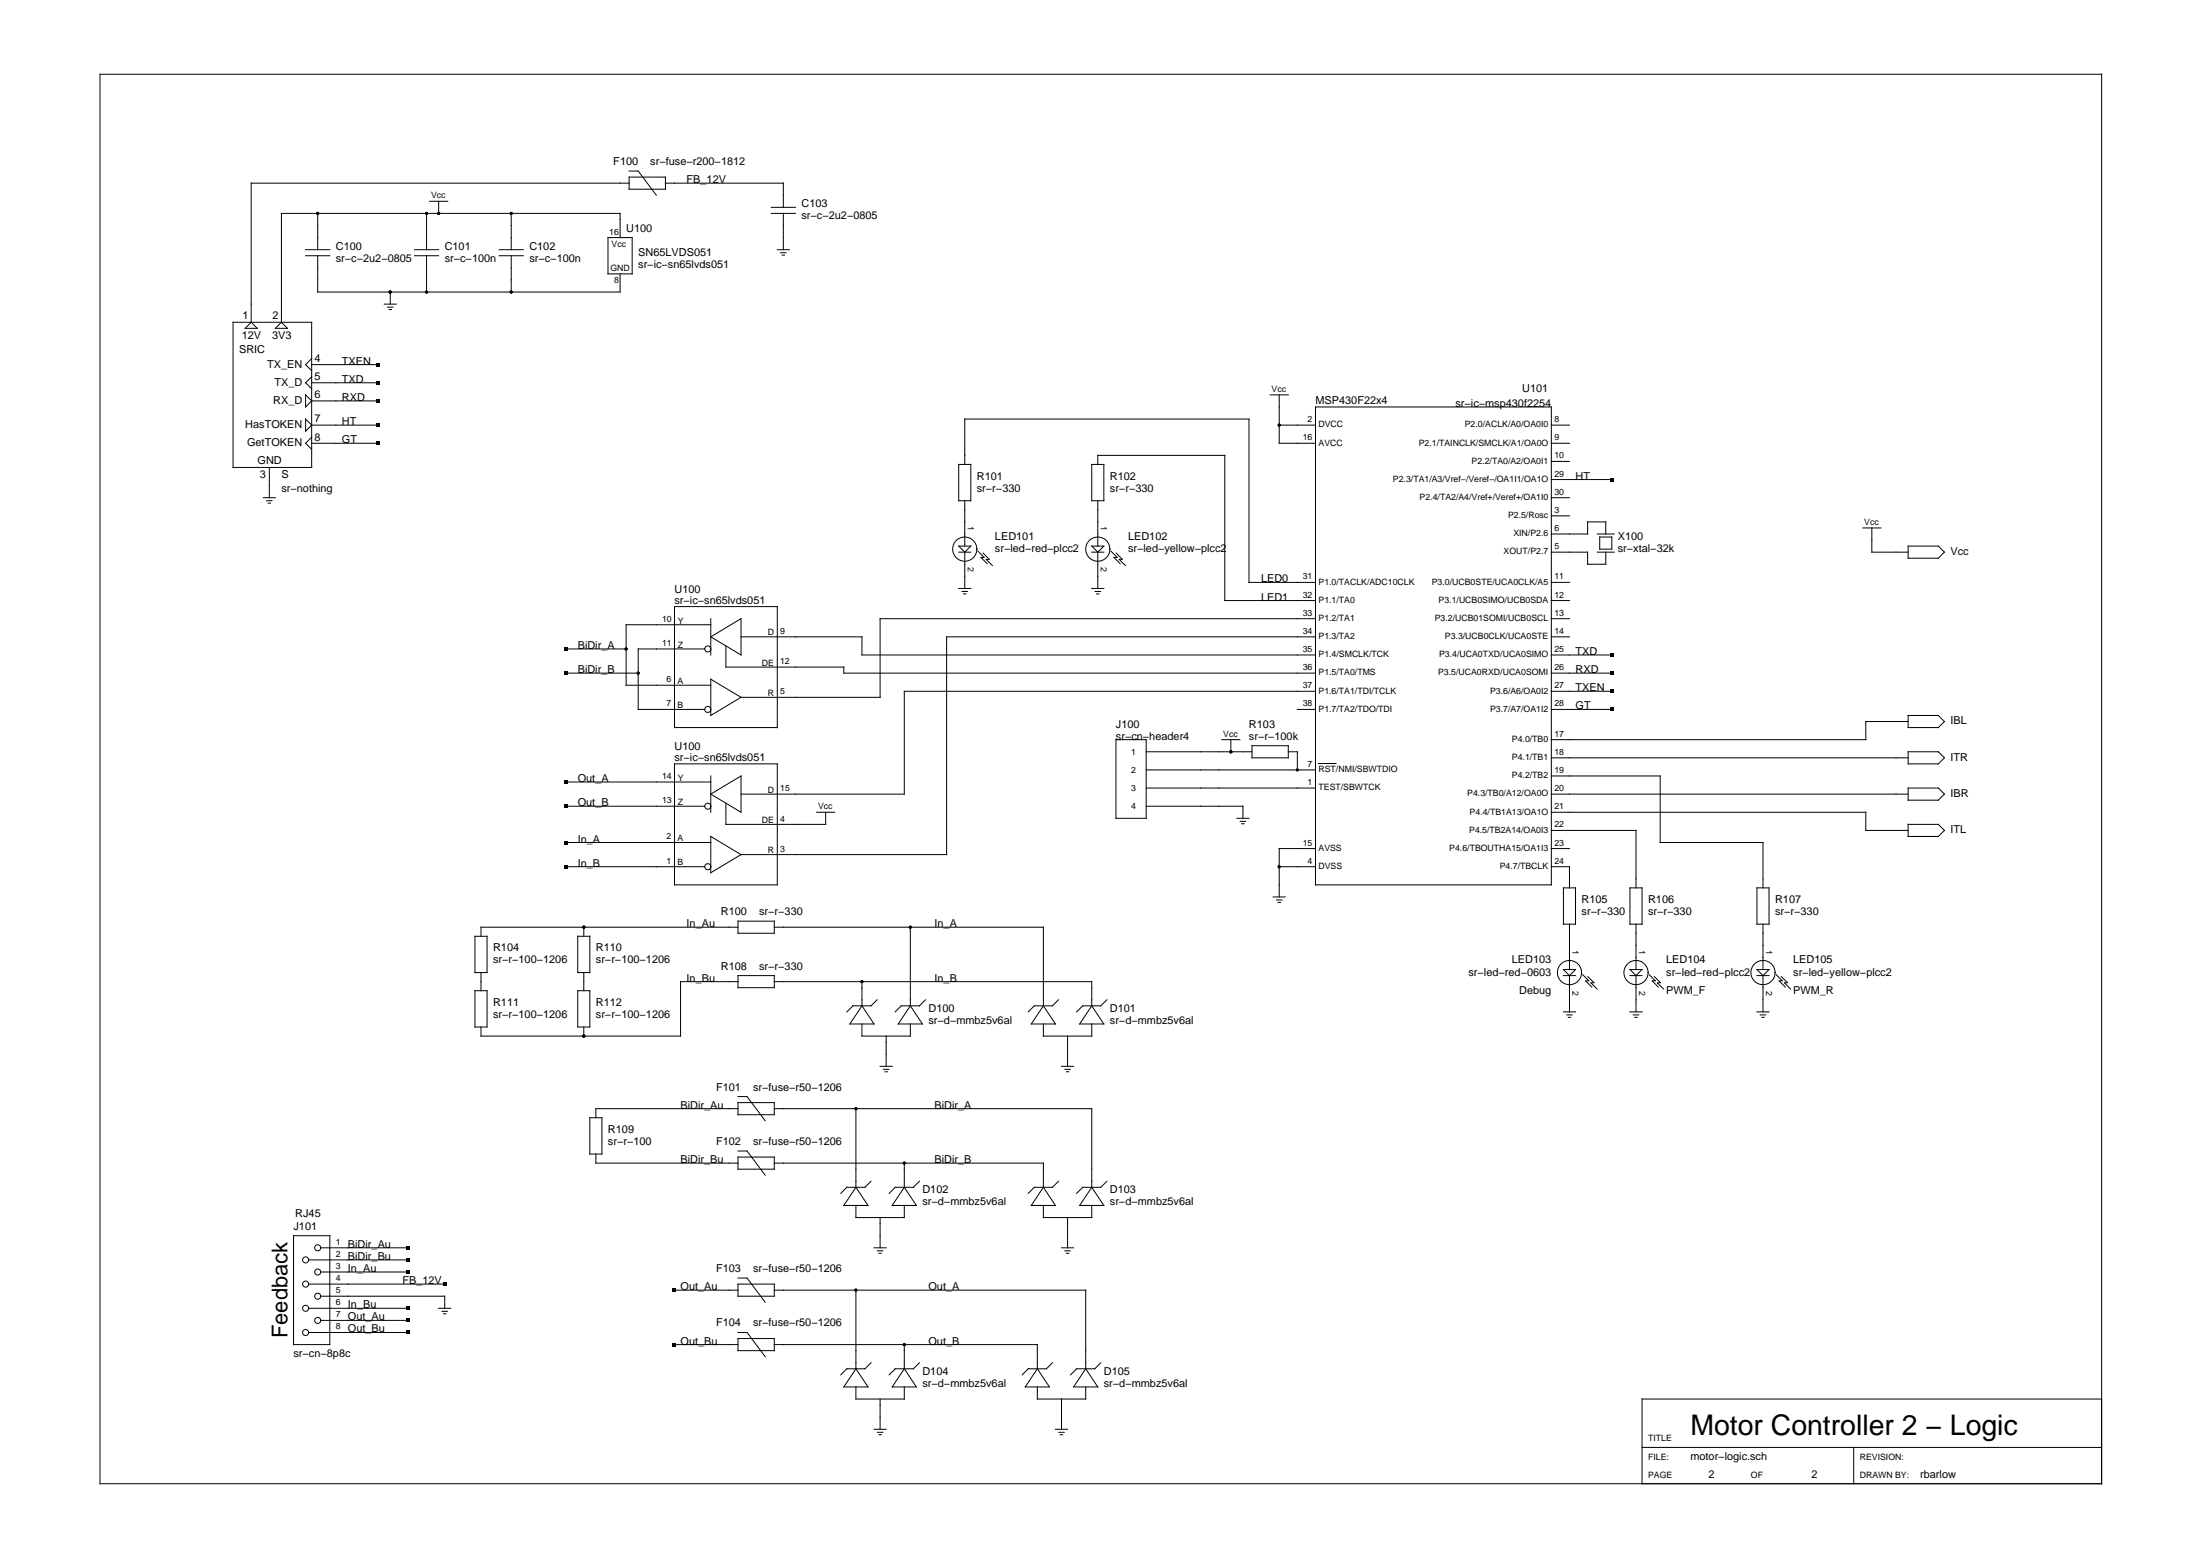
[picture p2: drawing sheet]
<svg xmlns="http://www.w3.org/2000/svg" width="297mm" height="210mm" viewBox="0 0 297 210" stroke-linecap="round" stroke-linejoin="round" font-family="sans-serif">
<g fill="none" stroke="#000" stroke-width=".13">
<path d="M13.5 10h269.9v190h-269.9zM41.2 33.7h3.3M41.2 34.5h3.3M42.8 34.5v4.9h40.8v-2.5M42.8 28.8v4.9M52.6 39.4v1.6M55.9 33.7h3.3M55.9 34.5h3.3M57.5 28.8v4.9M57.5 34.5v4.9M57.9 27.1h2.5M59.2 27.1v1.7"/>
<path d="M67.3 33.7h3.3M67.3 34.5h3.3M68.9 28.8v4.9M68.9 34.5v4.9M82 32h3.3v4.9h-3.3zM83.6 32v-3.2h-45.6v14.6M84.8 24.7h-50.9v18.7M84.8 23.9h4.9v1.6h-4.9zM84.8 23.1h1.3l2.4 3.2M89.7 24.7h15.9v3.3M104 28.8h3.3M104 28h3.3"/>
<path d="M104.8 33.7h1.7M105.3 34.1h.7M105.5 34.4h.3M105.6 28.8v4.9M31.4 43.4h10.6v19.6h-10.6zM33.9 43.4l.8 .9h-1.6zM38 43.4l.8 .9h-1.7zM41.2 56.5l.8 .8-.8 .8zM41.2 53.2l.8 .8-.8 .9zM42 59.8h9M42 57.3h9M42 49.2h9"/>
<path d="M42 51.6h9M42 54h9M42 58.9l-.8 .9 .8 .8M42 48.3l-.8 .9 .8 .8M42 50.8l-.8 .8 .8 .8M51.8 41h1.6M52.3 41.4h.7M52.5 41.7h.3M171.3 53.2h2.4M172.5 53.2v6.6h4.9M172.5 57.3h4.9M177.4 54.9h31.8v64.4h-31.8z"/>
<path d="M209.2 59.8h2.5M209.2 57.3h2.5M35.5 67.1h1.6M36 67.5h.7M36.2 67.8h.3M36.3 63v4.1M129.3 74.4h1.6M129.3 62.6h1.6v4.9h-1.6zM129.3 73.6h1.6l-.8 .8zM129.3 79.3h1.6M129.7 79.7h.8M130.1 62.6v-6.1h38.3v22h9"/>
<path d="M130.1 67.5v6.1M130.1 74.4v4.9M131.9 74.3l.8 .8-.4 .1 .8 .8M132.6 74.6l.8 .8h-.4l.8 .8M147.2 74.4h1.7M147.2 62.6h1.7v4.9h-1.7zM147.2 73.6h1.7l-.9 .8zM147.2 79.3h1.7M147.7 79.7h.7M148 62.6v-1.2h17.2v19.6h12.2M148 67.5v6.1M148 74.4v4.9"/>
<path d="M149.8 74.3l.8 .8-.4 .1 .9 .8M150.5 74.6l.8 .8h-.4l.9 .8M209.2 78.5h2.5M209.2 74.4h4.9v1.7h2.4v-1.7M209.2 72h4.9v-1.6h2.4v1.6M209.2 69.5h2.5M209.2 67.1h2.5M209.2 64.7h8.2M209.2 62.2h2.5M215.4 74.4h2.3M215.4 72h2.3M215.7 72.4h1.7v1.6h-1.7z"/>
<path d="M251.2 71.2h2.5M252.4 71.2v3.2h4.9M257.3 73.6h4.1l.8 .8-.8 .9h-4.1zM76.3 90.7h9.8M76.3 87.5h8.1M91 81.8h13.8v16.3h-13.8zM95 87.5h-8.9v8.1h8.9M95.9 85.9l4-2.5v4.9zM95.9 83.4v4.9M95.9 91.6l4 2.4-4 2.5zM95.9 84.2h-11.5v8.2h11.5M97.9 87.1v2.8h15.9v.8h63.6"/>
<path d="M99.9 85.9h16.3v2.4h61.2M129.9 80.1h.4M147.9 80.1h.3M150.5 99.7h4.1v10.6h-4.1zM164.8 99.7h2.4M166 99.7v1.6M175 95.6h2.4M177.4 83.4h-58.7v10.6h-18.8M177.4 85.9h-49.7v29.3h-27.8M177.4 93.2h-55.5v13.9h-22M209.2 81h2.5M209.2 83.4h2.5"/>
<path d="M209.2 85.9h2.5M209.2 88.3h8.2M209.2 90.7h8.2M209.2 93.2h8.2M209.2 95.6h8.2M257.3 97.3h-5.7v2.4h-42.4M257.3 96.5h4.1l.8 .8-.8 .8h-4.1zM76.3 116.8h18.7M76.3 108.7h18.7M76.3 113.6h19.6M76.3 105.4h19.6M91 103h13.8v16.3h-13.8z"/>
<path d="M95.9 107.1l4-2.5v4.9zM95.9 104.6v4.9M95.9 112.8l4 2.4-4 2.5zM97.9 108.3v2.8h13.4v-1.6M110.1 109.5h2.5M154.6 106.2h22.8M154.6 103.8h22.8M154.6 101.3h14.2M154.6 108.7h13v1.6M166.8 110.3h1.6M167.3 110.7h.7M167.5 111.1h.3"/>
<path d="M168.8 100.5h4.9v1.7h-4.9zM172.5 116.8h4.9M173.7 101.3h1.3v2.5M177.4 114.4h-4.9v6.5M177.8 102.9h2.4M209.2 116.8h2.5v2.9M209.2 114.4h2.5M209.2 107.1h48.1M209.2 104.6h14.7v9h13.9v6.1M209.2 102.2h48.1M209.2 112h11.4v7.7M209.2 109.5h42.4v2.5h5.7"/>
<path d="M210.8 119.7h1.7v4.9h-1.7zM219.8 119.7h1.6v4.9h-1.6zM236.9 119.7h1.7v4.9h-1.7zM257.3 106.2h4.1l.8 .9-.8 .8h-4.1zM257.3 101.3h4.1l.8 .9-.8 .8h-4.1zM257.3 111.1h4.1l.8 .9-.8 .8h-4.1zM64 126.2h1.7v4.9h-1.7zM64 133.6h1.7v4.9h-1.7zM64.9 131.1v2.5M77.9 126.2h1.6v4.9h-1.6zM77.9 133.6h1.6v4.9h-1.6zM78.7 125v1.2"/>
<path d="M78.7 131.1v2.5M78.7 138.5v1.2M99.5 131.5h4.9v1.7h-4.9zM99.5 124.2h4.9v1.6h-4.9zM99.5 125h-34.6v1.2M99.5 132.3h-7.7v7.4h-26.9v-1.2M104.4 132.3h42.8v3.3M104.4 125h36.3v10.6M116.2 135.6l1.7 2.4h-3.3zM116.2 132.3v3.3M116.2 138v1.7h6.6v-1.7M118.3 134.8l-.8 .8h-2.5l-.8 .8"/>
<path d="M119.5 139.7v4.1M122.8 135.6l1.6 2.4h-3.3zM122.8 125v10.6M124.8 134.8l-.8 .8h-2.5l-.8 .8M140.7 138v1.7h6.5v-1.7M140.7 135.6l1.6 2.4h-3.2zM142.7 134.8l-.8 .8h-2.4l-.8 .8M144 139.7v4.1M147.2 135.6l1.7 2.4h-3.3zM149.3 134.8l-.8 .8h-2.5l-.8 .8M171.7 120.9h1.6M172.1 121.3h.8"/>
<path d="M172.3 121.7h.4M210.8 130.7h1.7l-.8 .8zM210.8 131.5h1.7M210.8 136.4h1.7M211.3 136.8h.7M211.5 137.1h.3M211.7 124.6v6.1M211.7 131.5v4.9M213.4 131.4l.8 .8h-.4l.9 .9M214.1 131.7l.9 .8h-.4l.8 .8M219.8 130.7h1.6l-.8 .8zM219.8 131.5h1.6"/>
<path d="M219.8 136.4h1.6M220.3 136.8h.7M220.5 137.1h.3M220.6 124.6v6.1M220.6 131.5v4.9M222.4 131.4l.8 .8h-.4l.8 .9M223.1 131.7l.8 .8h-.4l.9 .8M236.9 130.7h1.7l-.8 .8zM236.9 131.5h1.7M236.9 136.4h1.7M237.4 136.8h.7M237.6 137.1h.3"/>
<path d="M237.8 124.6v6.1M237.8 131.5v4.9M239.5 131.4l.8 .8h-.4l.9 .9M240.2 131.7l.8 .8h-.4l.9 .8M79.5 150.7h1.7v4.9h-1.7zM80.4 155.6v1.2h19.1M99.5 149.5h-19.1v1.2M99.5 148.6h4.9v1.7h-4.9zM99.5 156h4.9v1.6h-4.9zM99.5 147.8h1.2l2.5 3.3M99.5 155.2h1.2l2.5 3.2M104.4 149.5h42.8v10.6"/>
<path d="M104.4 156.8h36.3v3.3M115.4 149.5v10.6M117.5 159.2l-.9 .9h-2.4l-.8 .8M118.7 143.8h1.6M119.1 144.2h.8M119.3 144.5h.4M121.9 156.8v3.3M124 159.2l-.8 .9h-2.5l-.8 .8M142.7 159.2l-.8 .9h-2.4l-.8 .8M143.2 143.8h1.6M143.6 144.2h.7M143.8 144.5h.3"/>
<path d="M149.3 159.2l-.8 .9h-2.5l-.8 .8M39.6 166.6h4.9v14.7h-4.9zM41.6 169.9h13.5M41.6 173.1h18.4M41.6 176.4h13.5M41.6 179.6h13.5M43.3 168.2h11.8M43.3 171.5h11.8M43.3 174.7h16.7v1.7M43.3 178h11.8M59.2 176.4h1.6M59.6 176.8h.7"/>
<path d="M59.8 177.1h.3M91 173.9h8.5M99.5 173.1h4.9v1.6h-4.9zM99.5 179.6h1.2l2.5 3.3M99.5 172.3h1.2l2.5 3.3M104.4 173.9h42v10.6M115.4 162.5v1.6h6.5v-1.6M115.4 160.1l1.7 2.4h-3.3zM115.4 173.9v10.6M117.9 168.2h1.6M118.3 168.6h.8M118.5 169h.4"/>
<path d="M118.7 164.1v4.1M121.9 160.1l1.7 2.4h-3.3zM140.7 162.5v1.6h6.5v-1.6M140.7 160.1l1.6 2.4h-3.2zM143.2 168.2h1.6M143.6 168.6h.7M143.8 169h.3M144 164.1v4.1M147.2 160.1l1.7 2.4h-3.3zM91 181.3h8.5M99.5 180.5h4.9v1.6h-4.9zM104.4 181.3h35.5v3.2"/>
<path d="M115.4 187v1.6h6.5v-1.6M115.4 184.5l1.7 2.5h-3.3zM117.5 183.7l-.9 .8h-2.4l-.8 .8M117.9 192.7h1.6M118.3 193.1h.8M118.5 193.4h.4M118.7 188.6v4.1M121.9 181.3v3.2M121.9 184.5l1.7 2.5h-3.3zM124 183.7l-.8 .8h-2.5l-.8 .8M139.9 184.5l1.6 2.5h-3.2zM139.9 187v1.6h6.5v-1.6"/>
<path d="M141.9 183.7l-.8 .8h-2.4l-.8 .8M142.3 192.7h1.7M142.8 193.1h.7M143 193.4h.3M143.2 188.6v4.1M146.4 184.5l1.6 2.5h-3.2zM148.5 183.7l-.9 .8h-2.4l-.8 .8M221.4 195.1h62M250 195.1v4.9M283.4 188.6h-62v11.4"/>
<circle cx="130.1" cy="74" r="1.63"/>
<circle cx="148" cy="74" r="1.63"/>
<circle cx="95.4" cy="87.5" r=".41"/>
<circle cx="95.4" cy="95.6" r=".41"/>
<circle cx="95.4" cy="116.8" r=".41"/>
<circle cx="95.4" cy="108.7" r=".41"/>
<circle cx="211.7" cy="131.1" r="1.63"/>
<circle cx="220.6" cy="131.1" r="1.63"/>
<circle cx="237.8" cy="131.1" r="1.63"/>
<circle cx="41.2" cy="176.4" r=".41"/>
<circle cx="41.2" cy="169.9" r=".41"/>
<circle cx="41.2" cy="173.1" r=".41"/>
<circle cx="41.2" cy="179.6" r=".41"/>
<circle cx="42.8" cy="178" r=".41"/>
<circle cx="42.8" cy="174.7" r=".41"/>
<circle cx="42.8" cy="171.5" r=".41"/>
<circle cx="42.8" cy="168.2" r=".41"/>
</g>
<g fill="#000">
<path d="M50.8 51.4h.4v.4h-.4zM50.8 53.8h.4v.5h-.4zM50.8 48.9h.4v.5h-.4zM50.8 57.1h.4v.5h-.4zM50.8 59.5h.4v.5h-.4zM217.1 64.4h.5v.5h-.5zM76 87.2h.5v.5h-.5zM76 90.5h.5v.5h-.5zM217.1 90.5h.5v.5h-.5zM217.1 88.1h.5v.4h-.5zM217.1 92.9h.5v.5h-.5zM217.1 95.4h.5v.5h-.5z"/>
<path d="M76 105.2h.5v.5h-.5zM76 108.4h.5v.5h-.5zM76 113.3h.5v.5h-.5zM76 116.6h.5v.5h-.5zM54.8 168h.5v.5h-.5zM54.8 169.6h.5v.5h-.5zM54.8 171.2h.5v.5h-.5zM54.8 176.1h.5v.5h-.5zM54.8 177.8h.5v.5h-.5zM54.8 179.4h.5v.5h-.5zM59.7 172.9h.5v.5h-.5zM90.7 173.7h.5v.5h-.5z"/>
<path d="M90.7 181h.5v.5h-.5z"/>
<circle cx="42.8" cy="28.8" r=".2"/>
<circle cx="52.6" cy="39.4" r=".2"/>
<circle cx="57.5" cy="39.4" r=".2"/>
<circle cx="57.5" cy="28.8" r=".2"/>
<circle cx="59.2" cy="28.8" r=".2"/>
<circle cx="68.9" cy="39.4" r=".2"/>
<circle cx="68.9" cy="28.8" r=".2"/>
<circle cx="172.5" cy="57.3" r=".2"/>
<circle cx="84.4" cy="87.5" r=".2"/>
<circle cx="86.1" cy="90.7" r=".2"/>
<circle cx="166" cy="101.3" r=".2"/>
<circle cx="172.5" cy="116.8" r=".2"/>
<circle cx="175" cy="103.8" r=".2"/>
<circle cx="78.7" cy="125" r=".2"/>
<circle cx="78.7" cy="139.7" r=".2"/>
<circle cx="116.2" cy="132.3" r=".2"/>
<circle cx="122.8" cy="125" r=".2"/>
<circle cx="115.4" cy="149.5" r=".2"/>
<circle cx="122" cy="156.8" r=".2"/>
<circle cx="115.4" cy="173.9" r=".2"/>
<circle cx="122" cy="181.3" r=".2"/>
</g>
<text font-size="3.8" x="228" y="193.5">Motor Controller 2 − Logic</text>
<text font-size="2.9" x="38.8" y="180.4" transform="rotate(-90 38.8 180.4)">Feedback</text>
<g font-size="1.5">
<text x="82.7" y="22.2">F100</text>
<text x="87.7" y="22.2">sr−fuse−r200−1812</text>
<text x="92.6" y="24.7">FB_12V</text>
<text x="108.1" y="28">C103</text>
<text x="108.1" y="29.6">sr−c−2u2−0805</text>
<text x="45.3" y="33.7">C100</text>
<text x="45.3" y="35.3">sr−c−2u2−0805</text>
<text x="60" y="33.7">C101</text>
<text x="60" y="35.3">sr−c−100n</text>
<text x="71.4" y="33.7">C102</text>
<text x="71.4" y="35.3">sr−c−100n</text>
<text x="84.4" y="31.2">U100</text>
<text x="86.1" y="34.5">SN65LVDS051</text>
<text x="86.1" y="36.1">sr−ic−sn65lvds051</text>
<text x="32.2" y="47.5">SRIC</text>
<text x="32.6" y="45.8">12V</text>
<text x="32.7" y="43">1</text>
<text x="36.7" y="45.8">3V3</text>
<text x="36.8" y="43">2</text>
<text x="36" y="49.6">TX_EN</text>
<text x="37" y="52">TX_D</text>
<text x="42.4" y="51.2">5</text>
<text x="42.4" y="53.7">6</text>
<text x="42.4" y="48.8">4</text>
<text x="46.1" y="51.6">TXD</text>
<text x="46.1" y="49.2">TXEN</text>
<text x="205.3" y="52.8">U101</text>
<text x="33.1" y="57.7">HasTOKEN</text>
<text x="36.8" y="54.5">RX_D</text>
<text x="42.4" y="59.4">8</text>
<text x="42.4" y="56.9">7</text>
<text x="46.1" y="54">RXD</text>
<text x="46.1" y="57.3">HT</text>
<text x="46.1" y="59.8">GT</text>
<text x="177.4" y="54.5">MSP430F22x4</text>
<text x="196.3" y="54.9">sr−ic−msp430f2254</text>
<text x="33.3" y="60.2">GetTOKEN</text>
<text x="34.7" y="62.6">GND</text>
<text x="35.1" y="64.5">3</text>
<text x="38" y="64.5">S</text>
<text x="131.7" y="64.7">R101</text>
<text x="149.7" y="64.7">R102</text>
<text x="212.5" y="64.7">HT</text>
<text x="38" y="66.3">sr−nothing</text>
<text x="131.7" y="66.3">sr−r−330</text>
<text x="149.7" y="66.3">sr−r−330</text>
<text x="134.2" y="72.8">LED101</text>
<text x="134.2" y="74.4">sr−led−red−plcc2</text>
<text x="152.1" y="72.8">LED102</text>
<text x="152.1" y="74.4">sr−led−yellow−plcc2</text>
<text x="218.2" y="72.8">X100</text>
<text x="218.2" y="74.4">sr−xtal−32k</text>
<text x="263" y="74.8">Vcc</text>
<text x="91" y="79.9">U100</text>
<text x="91" y="81.4">sr−ic−sn65lvds051</text>
<text x="170.1" y="78.5">LED0</text>
<text x="170.1" y="81">LED1</text>
<text x="77.9" y="87.5">BiDir_A</text>
<text x="212.5" y="88.3">TXD</text>
<text x="77.9" y="90.7">BiDir_B</text>
<text x="212.5" y="90.7">RXD</text>
<text x="212.5" y="93.2">TXEN</text>
<text x="212.5" y="95.6">GT</text>
<text x="91" y="101.1">U100</text>
<text x="150.5" y="98.1">J100</text>
<text x="150.5" y="99.7">sr−cn−header4</text>
<text x="168.4" y="98.1">R103</text>
<text x="168.4" y="99.7">sr−r−100k</text>
<text x="263" y="97.7">IBL</text>
<text x="77.9" y="105.4">Out_A</text>
<text x="91" y="102.6">sr−ic−sn65lvds051</text>
<text x="263" y="102.5">ITR</text>
<text x="263" y="107.4">IBR</text>
<text x="77.9" y="108.7">Out_B</text>
<text x="77.9" y="113.6">In_A</text>
<text x="263" y="112.3">ITL</text>
<text x="77.9" y="116.8">In_B</text>
<text x="92.6" y="125">In_Au</text>
<text x="97.2" y="123.4">R100</text>
<text x="102.4" y="123.4">sr−r−330</text>
<text x="126" y="125">In_A</text>
<text x="213.3" y="121.7">R105</text>
<text x="213.3" y="123.4">sr−r−330</text>
<text x="222.3" y="121.7">R106</text>
<text x="222.3" y="123.4">sr−r−330</text>
<text x="239.4" y="121.7">R107</text>
<text x="239.4" y="123.4">sr−r−330</text>
<text x="66.5" y="128.3">R104</text>
<text x="66.5" y="129.9">sr−r−100−1206</text>
<text x="80.4" y="128.3">R110</text>
<text x="80.4" y="129.9">sr−r−100−1206</text>
<text x="97.2" y="130.7">R108</text>
<text x="102.4" y="130.7">sr−r−330</text>
<text x="198" y="131.5">sr−led−red−0603</text>
<text x="203.9" y="129.9">LED103</text>
<text x="224.7" y="129.9">LED104</text>
<text x="224.7" y="131.5">sr−led−red−plcc2</text>
<text x="241.8" y="129.9">LED105</text>
<text x="241.8" y="131.5">sr−led−yellow−plcc2</text>
<text x="66.5" y="135.6">R111</text>
<text x="66.5" y="137.2">sr−r−100−1206</text>
<text x="80.4" y="135.6">R112</text>
<text x="80.4" y="137.2">sr−r−100−1206</text>
<text x="92.6" y="132.3">In_Bu</text>
<text x="125.2" y="136.4">D100</text>
<text x="126" y="132.3">In_B</text>
<text x="149.7" y="136.4">D101</text>
<text x="204.9" y="134">Debug</text>
<text x="224.7" y="134">PWM_F</text>
<text x="241.8" y="134">PWM_R</text>
<text x="125.2" y="138">sr−d−mmbz5v6al</text>
<text x="149.7" y="138">sr−d−mmbz5v6al</text>
<text x="91.8" y="149.5">BiDir_Au</text>
<text x="96.6" y="147">F101</text>
<text x="101.6" y="147">sr−fuse−r50−1206</text>
<text x="126" y="149.5">BiDir_A</text>
<text x="82" y="152.7">R109</text>
<text x="82" y="154.4">sr−r−100</text>
<text x="96.6" y="154.4">F102</text>
<text x="101.6" y="154.4">sr−fuse−r50−1206</text>
<text x="91.8" y="156.8">BiDir_Bu</text>
<text x="124.4" y="160.9">D102</text>
<text x="126" y="156.8">BiDir_B</text>
<text x="149.7" y="160.9">D103</text>
<text x="39.6" y="165.8">J101</text>
<text x="39.8" y="164">RJ45</text>
<text x="124.4" y="162.5">sr−d−mmbz5v6al</text>
<text x="149.7" y="162.5">sr−d−mmbz5v6al</text>
<text x="46.9" y="168.2">BiDir_Au</text>
<text x="46.9" y="169.9">BiDir_Bu</text>
<text x="46.9" y="171.5">In_Au</text>
<text x="54.3" y="173.1">FB_12V</text>
<text x="91.8" y="173.9">Out_Au</text>
<text x="96.6" y="171.5">F103</text>
<text x="101.6" y="171.5">sr−fuse−r50−1206</text>
<text x="125.2" y="173.9">Out_A</text>
<text x="46.9" y="176.4">In_Bu</text>
<text x="46.9" y="178">Out_Au</text>
<text x="46.9" y="179.6">Out_Bu</text>
<text x="96.6" y="178.8">F104</text>
<text x="101.6" y="178.8">sr−fuse−r50−1206</text>
<text x="39.6" y="182.9">sr−cn−8p8c</text>
<text x="91.8" y="181.3">Out_Bu</text>
<text x="124.4" y="185.3">D104</text>
<text x="125.2" y="181.3">Out_B</text>
<text x="148.9" y="185.3">D105</text>
<text x="124.4" y="187">sr−d−mmbz5v6al</text>
<text x="148.9" y="187">sr−d−mmbz5v6al</text>
<text x="228" y="196.8">motor−logic.sch</text>
<text x="230.4" y="199.2">2</text>
<text x="244.3" y="199.2">2</text>
<text x="259" y="199.2">rbarlow</text>
</g>
<g font-size="1.2">
<text x="58.1" y="26.7">Vcc</text>
<text x="82.1" y="31.6">16</text>
<text x="82.5" y="33.3">Vcc</text>
<text x="82.3" y="36.6">GND</text>
<text x="82.8" y="38.2">8</text>
<text x="171.5" y="52.8">Vcc</text>
<text x="175.7" y="59.3">16</text>
<text x="176.3" y="56.9">2</text>
<text x="177.8" y="57.6">DVCC</text>
<text x="197.5" y="57.6">P2.0/ACLK/A0/OA0I0</text>
<text x="209.6" y="59.3">9</text>
<text x="209.6" y="56.9">8</text>
<text x="177.8" y="60.1">AVCC</text>
<text x="187.9" y="65">P2.3/TA1/A3/Vref−/Veref−/OA1I1/OA1O</text>
<text x="191.3" y="60.1">P2.1/TAINCLK/SMCLK/A1/OA0O</text>
<text x="198.5" y="62.5">P2.2/TA0/A2/OA0I1</text>
<text x="209.6" y="64.2">29</text>
<text x="209.6" y="61.8">10</text>
<text x="130.5" y="70.9" transform="rotate(90 130.5 70.9)">1</text>
<text x="148.5" y="70.9" transform="rotate(90 148.5 70.9)">1</text>
<text x="191.5" y="67.4">P2.4/TA2/A4/Vref+/Veref+/OA1I0</text>
<text x="203.4" y="69.9">P2.5/Rosc</text>
<text x="209.6" y="71.6">6</text>
<text x="209.6" y="69.1">3</text>
<text x="209.6" y="66.7">30</text>
<text x="251.4" y="70.8">Vcc</text>
<text x="130.5" y="76.5" transform="rotate(90 130.5 76.5)">2</text>
<text x="148.5" y="76.5" transform="rotate(90 148.5 76.5)">2</text>
<text x="202.8" y="74.7">XOUT/P2.7</text>
<text x="204.1" y="72.3">XIN/P2.6</text>
<text x="209.6" y="74">5</text>
<text x="89.3" y="83.9">10</text>
<text x="175.7" y="78.1">31</text>
<text x="175.7" y="80.6">32</text>
<text x="175.7" y="83">33</text>
<text x="177.8" y="78.8">P1.0/TACLK/ADC10CLK</text>
<text x="177.8" y="81.3">P1.1/TA0</text>
<text x="177.8" y="83.7">P1.2/TA1</text>
<text x="193.1" y="78.8">P3.0/UCB0STE/UCA0CLK/A5</text>
<text x="193.5" y="83.7">P3.2/UCB01SOMI/UCB0SCL</text>
<text x="194" y="81.3">P3.1/UCB0SIMO/UCB0SDA</text>
<text x="209.6" y="83">13</text>
<text x="209.6" y="80.6">12</text>
<text x="209.6" y="78.1">11</text>
<text x="89.3" y="87.1">11</text>
<text x="91.4" y="84.1">Y</text>
<text x="91.4" y="87.3">Z</text>
<text x="102.7" y="89.8">DE</text>
<text x="103.6" y="85.7">D</text>
<text x="105.2" y="89.6">12</text>
<text x="105.2" y="85.4">9</text>
<text x="175.7" y="85.4">34</text>
<text x="175.7" y="87.9">35</text>
<text x="177.8" y="86.2">P1.3/TA2</text>
<text x="177.8" y="88.6">P1.4/SMCLK/TCK</text>
<text x="194.1" y="88.6">P3.4/UCA0TXD/UCA0SIMO</text>
<text x="194.9" y="86.2">P3.3/UCB0CLK/UCA0STE</text>
<text x="209.6" y="87.9">25</text>
<text x="209.6" y="85.4">14</text>
<text x="89.9" y="95.2">7</text>
<text x="89.9" y="92">6</text>
<text x="91.4" y="95.4">B</text>
<text x="91.4" y="92.2">A</text>
<text x="103.6" y="93.8">R</text>
<text x="105.2" y="93.6">5</text>
<text x="175.7" y="90.3">36</text>
<text x="175.7" y="92.8">37</text>
<text x="175.7" y="95.2">38</text>
<text x="177.8" y="91.1">P1.5/TA0/TMS</text>
<text x="177.8" y="93.5">P1.6/TA1/TDI/TCLK</text>
<text x="177.8" y="96">P1.7/TA2/TDO/TDI</text>
<text x="193.9" y="91.1">P3.5/UCA0RXD/UCA0SOMI</text>
<text x="200.9" y="96">P3.7/A7/OA1I2</text>
<text x="200.9" y="93.5">P3.6/A6/OA0I2</text>
<text x="209.6" y="90.3">26</text>
<text x="209.6" y="95.2">28</text>
<text x="209.6" y="92.8">27</text>
<text x="152.5" y="101.8">1</text>
<text x="165" y="99.3">Vcc</text>
<text x="203.9" y="100">P4.0/TB0</text>
<text x="209.6" y="101.8">18</text>
<text x="209.6" y="99.3">17</text>
<text x="89.3" y="105.1">14</text>
<text x="91.4" y="105.3">Y</text>
<text x="103.6" y="106.9">D</text>
<text x="105.2" y="106.6">15</text>
<text x="152.5" y="106.6">3</text>
<text x="152.5" y="104.2">2</text>
<text x="176.3" y="105.8">1</text>
<text x="176.3" y="103.4">7</text>
<text x="177.8" y="106.5">TEST/SBWTCK</text>
<text x="177.8" y="104.1">RST/NMI/SBWTDIO</text>
<text x="197.9" y="107.4">P4.3/TB0/A12/OA0O</text>
<text x="203.9" y="104.9">P4.2/TB2</text>
<text x="203.9" y="102.5">P4.1/TB1</text>
<text x="209.6" y="106.6">20</text>
<text x="209.6" y="104.2">19</text>
<text x="89.3" y="108.3">13</text>
<text x="89.9" y="113.2">2</text>
<text x="91.4" y="113.4">A</text>
<text x="91.4" y="108.5">Z</text>
<text x="102.7" y="111">DE</text>
<text x="105.2" y="110.8">4</text>
<text x="110.3" y="109.1">Vcc</text>
<text x="152.5" y="109.1">4</text>
<text x="175.7" y="114">15</text>
<text x="198.1" y="112.3">P4.5/TB2A14/OA0I3</text>
<text x="198.2" y="109.8">P4.4/TB1A13/OA1O</text>
<text x="209.6" y="114">23</text>
<text x="209.6" y="111.5">22</text>
<text x="209.6" y="109.1">21</text>
<text x="89.9" y="116.4">1</text>
<text x="91.4" y="116.6">B</text>
<text x="103.6" y="115">R</text>
<text x="105.2" y="114.8">3</text>
<text x="176.3" y="116.4">4</text>
<text x="177.8" y="117.2">DVSS</text>
<text x="177.8" y="114.7">AVSS</text>
<text x="195.4" y="114.7">P4.6/TBOUTHA15/OA1I3</text>
<text x="202.3" y="117.2">P4.7/TBCLK</text>
<text x="209.6" y="116.4">24</text>
<text x="212.1" y="128" transform="rotate(90 212.1 128)">1</text>
<text x="221" y="128" transform="rotate(90 221 128)">1</text>
<text x="238.2" y="128" transform="rotate(90 238.2 128)">1</text>
<text x="212.1" y="133.6" transform="rotate(90 212.1 133.6)">2</text>
<text x="221" y="133.6" transform="rotate(90 221 133.6)">2</text>
<text x="238.2" y="133.6" transform="rotate(90 238.2 133.6)">2</text>
<text x="45.3" y="167.8">1</text>
<text x="45.3" y="169.4">2</text>
<text x="45.3" y="171.1">3</text>
<text x="45.3" y="172.7">4</text>
<text x="45.3" y="174.3">5</text>
<text x="45.3" y="176">6</text>
<text x="45.3" y="177.6">7</text>
<text x="45.3" y="179.2">8</text>
<text x="222.3" y="196.8">FILE:</text>
<text x="222.3" y="194.3">TITLE</text>
<text x="250.8" y="196.8">REVISION:</text>
<text x="222.3" y="199.2">PAGE</text>
<text x="236.1" y="199.2">OF</text>
<text x="250.8" y="199.2">DRAWN BY:</text>
</g>
</svg>
